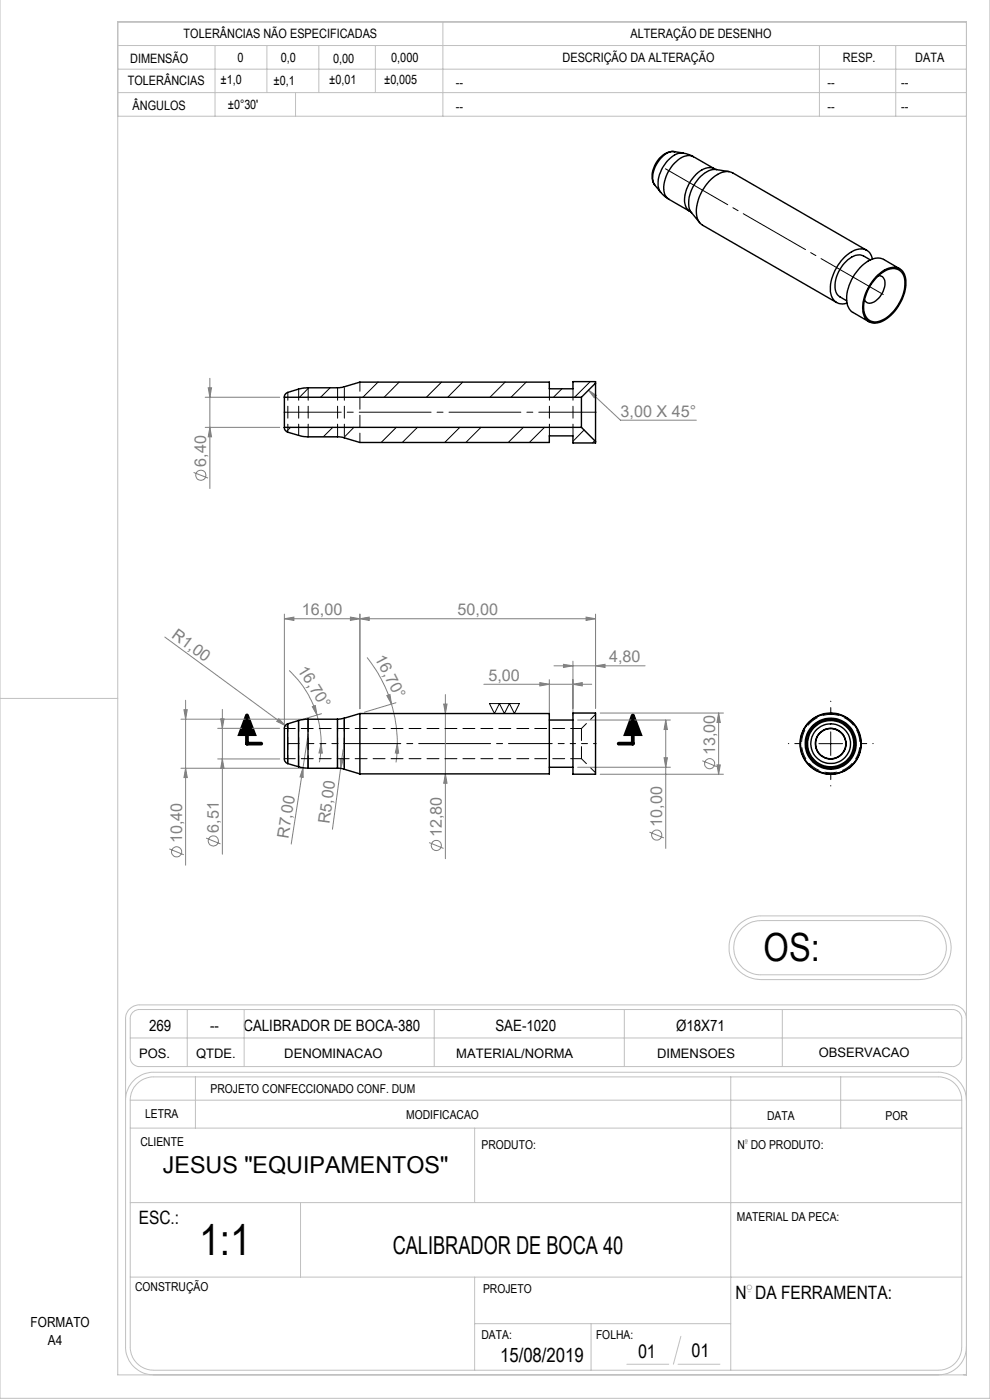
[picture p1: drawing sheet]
<svg xmlns="http://www.w3.org/2000/svg" width="210mm" height="297mm" viewBox="0 0 210 297" stroke-linecap="round" stroke-linejoin="round" font-family="sans-serif">
<g fill="none" stroke="#808080" stroke-width=".21">
<path d="M43.5 84.3h15.8M43.5 90.7h15.8M44.2 82.3h.7l-.4 2zM44.5 90.7l.4 2h-.7zM44.5 80.3v23.3M124.8 82.8l1.7 1.1-.5 .5zM124.8 82.8l6.8 6.3h16.1M41.1 100.2l3 1.2M35 135.1l25.5 18.8M60.3 131.3l2-.4v.7zM60.3 130.3v23.2M60.3 131.3h66"/>
<path d="M74.3 130.9l2 .4-2 .3zM76.3 131.3l2-.4v.7zM76.3 130.3v20.1M77.9 139.5a29.3 29.3 0 0 1 5.1 9.9M124.3 130.9l2 .4-2 .3zM126.3 130.3v20M39 150.6h.7l-.3 2zM39.4 148.6v34.9M46.2 154.5h13.1M46.8 152.5h.7l-.3 2zM47.2 150.5v30.7M59.1 152.5l1.4 1.4-1.8-.9z"/>
<path d="M60.5 153.9l.8 .6M61.3 142.2a21.6 21.6 0 0 1 5.9 9.5M65.3 156l-1 6.9M66.3 149.9l.6-.2 .3 2zM67.2 151.7a22.5 22.5 0 0 1 .9 6.1M68.1 157.8l.3 2-.7-.1zM68.1 157.8v1.4l-.4 2.5M68.2 151.4l-3.9 1.2h-25.9M72.8 159l-2.3 16.9M82.1 147.6l.6-.2 .3 2zM83 149.4a31.1 31.1 0 0 1 1.3 8.4M84 149.1l-6.7 2"/>
<path d="M84.3 157.8l.3 2-.7-.1zM84.3 157.8l-.3 3.9M94.1 149.4h.7l-.3 2zM94.5 147.4v34.8M102.6 145.2h22.9M114.5 144.8l2 .4-2 .3zM116.5 144.2v7.6M117.5 141.2h19.3M119.5 140.9l2 .3-2 .4zM121.5 145.2l2-.4v.7zM121.5 140.3v11.5M122.5 152.7h19.7"/>
<path d="M126.3 141.2l2-.3v.7zM127.3 151.3h26.2M141.2 152.7l.4 2.1h-.7zM141.2 152.7v27.3M152.4 151.3l.4 2h-.7zM152.4 151.3v12.9M38.4 163h25.9M39.4 163l.3 2h-.7zM43.7 177.8l3.1 1.2M46.2 161h13.1M47.2 161l.3 2h-.7zM64.3 162.9v2l-.7-.1z"/>
<path d="M64.3 162.9l-2.5 16.2M72.2 161l.6 .1-.6 1.9zM91 178.7l3.1 1.3M94.5 164.2l.3 2h-.7zM122.5 162.8h19.7M127.3 164.2h26.2M137.8 176.5l3 1.3M140.9 160.8h.7l-.4 2zM149 161.4l3 1.2M152.1 162.3h.7l-.4 1.9zM35.9 180.1l3.1 1.2"/>
<circle cx="42.6" cy="100.8" r="1.07"/>
<circle cx="45.3" cy="178.4" r="1.07"/>
<circle cx="92.5" cy="179.4" r="1.07"/>
<circle cx="139.3" cy="177.1" r="1.08"/>
<circle cx="150.5" cy="162" r="1.08"/>
<circle cx="37.5" cy="180.7" r="1.08"/>
</g>
<path d="M52.4 151.8l1.5 3.9h-3zM134.2 151.8l1.5 3.9h-2.9z" fill="none" stroke="#000" stroke-width=".8" stroke-linecap="butt"/>
<g fill="none" stroke="#c0c0c0" stroke-width=".21">
<path d="M210 -.1v296.7h-210v-296.6M25 4.7h180v287h-180zM25 9.7h180M25 19.6h180M25 14.7h180M45.6 9.7v15M56.6 9.7v9.9M62.7 19.6v5.1M67.6 9.7v9.9M79.6 9.7v9.9M93.9 4.7v20M173.8 9.7v15"/>
<path d="M190 9.7v15M25 24.7h180M0 148.2h25M156.7 196.2l.5-.5a6.7 6.7 0 0 1 4.2-1.4h33.6a6.8 6.8 0 0 1 6.8 6.8 6.8 6.8 0 0 1-6.8 6.7h-33.6a6.8 6.8 0 0 1-6.2-4.2 6.8 6.8 0 0 1 1.5-7.4zM157.4 196.9l.2-.2a5.6 5.6 0 0 1 3.8-1.4h33.6a5.8 5.8 0 0 1 5.7 5.7 5.8 5.8 0 0 1-5.7 5.8h-33.6a5.8 5.8 0 0 1-5.3-3.6 5.8 5.8 0 0 1 1.3-6.3zM28.3 214.7l1.1-.5h172.8a1.93 1.93 0 0 1 1.8 1.9v8.4a1.93 1.93 0 0 1-2 1.8h-172.4a1.92 1.92 0 0 1-2-2v-8.2a1.81 1.81 0 0 1 .7-1.4zM39.7 214.2v12.1M51.8 214.2v12.1M92.1 214.2v12.1M132.4 214.2v12.1M165.9 214.2v12.1M205 216.1a2.94 2.94 0 0 0-3-2.9h-172.4a2.94 2.94 0 0 0-3 2.9v69.6a6 6 0 0 0 6 6"/>
<path d="M26.6 233.4a6 6 0 0 1 6-5.9h166.5a6 6 0 0 1 5.9 5.9M27.6 233.4a4.9 4.9 0 0 1 5-4.9h166.5a4.9 4.9 0 0 1 4.9 4.9M27.6 233.4v52.3a4.9 4.9 0 0 0 5 5h166.5a4.9 4.9 0 0 0 4.9-5v-52.3M27.6 239.3h176.4M27.6 233.4h176.4M27.6 220.2h176.4M41.5 228.5v10.8M100.7 239.3v15.8M155 228.5v62.2M178.3 228.5v10.8M27.6 255.1h176.4M63.7 255.1v15.8"/>
<path d="M158.2 242.6h.2M27.6 270.9h176.4M100.7 270.9v19.8M158.7 274h.5M100.7 280.8h54.3M125.4 280.8v9.9M133 289.4h8.9M143.8 289.4h8.9M144.4 283.5l-1.6 5.9M205 285.7a6 6 0 0 1-5.9 6"/>
<circle cx="158.3" cy="242.1" r=".25"/>
<circle cx="159" cy="273.1" r=".5"/>
</g>
<path d="M171.2 157.7h-4M176.2 152.7v-4M181.2 157.7h4M176.2 162.7v4" fill="none" stroke="#000" stroke-width=".21" stroke-dasharray="15.2 1.3 1.3 1.3" stroke-dashoffset="15.1"/>
<path d="M126.4 87.4h-66.2" fill="none" stroke="#000" stroke-width=".21" stroke-dasharray="15.2 1.3 1.3 1.3" stroke-dashoffset="3.1"/>
<path d="M187.7 62.7l-46.9-27.1" fill="none" stroke="#000" stroke-width=".21" stroke-dasharray="15.2 1.3 1.3 1.3" stroke-dashoffset="-.4"/>
<path d="M126.4 157.7h-4.9" fill="none" stroke="#000" stroke-width=".21" stroke-dasharray="15.2 1.3 1.3 1.3" stroke-dashoffset="14.7"/>
<path d="M121.5 157.7h-5" fill="none" stroke="#000" stroke-width=".21" stroke-dasharray="15.2 1.3 1.3 1.3" stroke-dashoffset="14.6"/>
<path d="M116.5 157.7h-40.2" fill="none" stroke="#000" stroke-width=".21" stroke-dasharray="15.2 1.3 1.3 1.3" stroke-dashoffset="6.6"/>
<path d="M63.5 157.7h-2.5M76.3 157.7h-3.4" fill="none" stroke="#000" stroke-width=".21" stroke-dasharray="15.2 1.3 1.3 1.3"/>
<path d="M71.7 157.7h-6.4" fill="none" stroke="#000" stroke-width=".21" stroke-dasharray="15.2 1.3 1.3 1.3" stroke-dashoffset="13.9"/>
<path d="M103.8 149.3h6.4l-1.1 2.1-1-2.1-1.1 2.1-1.1-2.1-1 2.1zM173.7 157.8h5M176.2 155.3v5" fill="none" stroke="#000" stroke-width=".21"/>
<path d="M52.4 151.8v6h3M134.2 151.8v6h-3" fill="none" stroke="#000" stroke-width=".8"/>
<path d="M134.2 151.8l1.5 3.9h-2.9zM52.4 151.8l1.5 3.9h-3z" fill="#000"/>
<g fill="#808080">
<path d="M59.1 152.5l1.4 1.4-1.8-.9z"/>
<path d="M124.8 82.8l1.7 1.1-.5 .5z"/>
<path d="M64.3 162.9v2l-.7-.1z"/>
<path d="M72.2 161l.6 .1-.6 1.9z"/>
<path d="M84.3 157.8l.3 2-.7-.1zM82.1 147.6l.6-.2 .3 2z"/>
<path d="M68.1 157.8l.3 2-.7-.1zM66.3 149.9l.6-.2 .3 2z"/>
<path d="M60.3 131.3l2-.4v.7zM74.3 130.9l2 .4-2 .3z"/>
<path d="M76.3 131.3l2-.4v.7zM124.3 130.9l2 .4-2 .3z"/>
<path d="M126.3 141.2l2-.3v.7zM119.5 140.9l2 .3-2 .4zM121.5 145.2l2-.4v.7zM114.5 144.8l2 .4-2 .3z"/>
<path d="M47.2 161l.3 2h-.7zM46.8 152.5h.7l-.3 2zM44.2 82.3h.7l-.4 2zM44.5 90.7l.4 2h-.7z"/>
<path d="M141.2 152.7l.4 2.1h-.7zM140.9 160.8h.7l-.4 2zM152.4 151.3l.4 2h-.7zM152.1 162.3h.7l-.4 1.9zM39 150.6h.7l-.3 2zM39.4 163l.3 2h-.7zM94.1 149.4h.7l-.3 2zM94.5 164.2l.3 2h-.7z"/>
</g>
<g fill="none" stroke="#000" stroke-width=".3">
<path d="M138.9 39.3l1.2 1.5M143 32.2a4.7 4.7 0 0 0-4.5 3.9 3.7 3.7 0 0 0 .4 3.2M143 32.2h.1M143 32.2a3.9 3.9 0 0 0-3.6 2.4 4.7 4.7 0 0 0-.6 4.6l.1 .1M143 32.2l1.9 .3M144.9 32.5l2.2 .7M144.9 32.5a5.2 5.2 0 0 0-4.4 3.1 5.1 5.1 0 0 0-.4 5.2M147.1 33.2a3.5 3.5 0 0 0-4 1.4 7.3 7.3 0 0 0-2.1 6.6l.9 1.1 4.4 2.5M147.1 33.2l4.4 2.6M151.5 35.8l.4 .1M151.5 35.8a3.7 3.7 0 0 0-4.2 1.6 7.1 7.1 0 0 0-1.9 6.2l.3 .6 .6 .6M154.7 36.4l-2.7-.4a5.1 5.1 0 0 0-4.4 2.7 6.4 6.4 0 0 0-1.1 6.2l.2 .2"/>
<path d="M140.1 40.8l.9 .9 .9 .5M146.3 44.8l.4 .3M146.7 45.1l1.7 2.1M183.8 53.1l-28.4-16.4a4 4 0 0 0-4.5 1.3 9.2 9.2 0 0 0-3 8.4l.4 .7 .7 .7 28.4 16.4M184.6 55.1l-1.4-.8a3.2 3.2 0 0 0-3.7 1.2 6.9 6.9 0 0 0-2.2 6.4l.1 .3a3.9 3.9 0 0 0 2.2 1.6M185.1 55a2.55 2.55 0 0 0-4-1.8 9.8 9.8 0 0 0-5 8.7 2.56 2.56 0 0 0 3.6 2.4M185.8 59a4.5 4.5 0 0 1 4.6-1.9 3.2 3.2 0 0 1 1.5 3.8 9.3 9.3 0 0 1-5.2 7.2 2.51 2.51 0 0 1-3.5-2.7 9.7 9.7 0 0 1 2.6-6.4zM186.2 58.3a4.2 4.2 0 0 1 4.6-1.3 3.8 3.8 0 0 1 1.3 4.1 9.7 9.7 0 0 1-5.4 7.3 2.6 2.6 0 0 1-3.7-2.6 10 10 0 0 1 3.2-7.5zM186.3 58.5a1.49 1.49 0 0 1 1.4 2 4.1 4.1 0 0 1-3.5 3.8l-.4-.2-.4-.5M190.8 57l-3.4-2a3.8 3.8 0 0 0-4.1 1 9.9 9.9 0 0 0-3.6 8.3l.4 1.2 .5 .6 3.7 2.2M60.3 90.7a.98 .98 0 0 0 .7 1l3.6 .9 7.7 .1 4 1.2h40.2v-1.4h5v1.5h4.8v-.3M60.3 84.3v6.4"/>
<path d="M60.3 90.7h63M60.3 84.3h63M123.3 84.3v6.4M123.3 90.7l3 3M126.3 81.3v-.3h-4.8v1.5h-5v-1.4h-40.2l-3.8 1.1-7.9 .1-3.6 1a1.03 1.03 0 0 0-.7 1M126.3 81.3v12.4M126.3 81.3l-3 3M61 153.6a1.24 1.24 0 0 0-.7 1.5v5.4a1.21 1.21 0 0 0 .7 1.5M61 153.6v8.4M63.3 152.9v9.8M63.3 152.9l-2.3 .7M65.3 152.6l-2 .3"/>
<path d="M65.3 152.6v10.4M65.3 152.6h6.3M71.6 152.6v10.4M73 152.4l-1.4 .2M73 152.4v10.8M76.3 151.4h40.2v12.8h-40.2M76.3 151.4v12.8M76.3 151.4l-3.3 1M116.5 152.7h5M121.5 151.3h4.8v12.9h-4.8zM61 162l2.3 .7M63.3 162.7l2 .3"/>
<path d="M65.3 163h6.3M71.6 163l1.4 .2M73 163.2l3.3 1M116.5 162.8h5"/>
<circle cx="176.2" cy="157.8" r="5.2"/>
<circle cx="176.2" cy="157.8" r="4.2"/>
<circle cx="176.2" cy="157.8" r="3.2"/>
<circle cx="176.2" cy="157.8" r="5.4"/>
<circle cx="176.2" cy="157.8" r="6.5"/>
<circle cx="176.2" cy="157.8" r="3.3"/>
<circle cx="176.2" cy="157.8" r="6.4"/>
<circle cx="176.2" cy="157.8" r="4.9"/>
</g>
<path d="M123.3 154.5v6.4" fill="none" stroke="#000" stroke-width=".21" stroke-dasharray="2.5 1.3"/>
<path d="M126.3 151.5l-3 3M123.3 160.9l3 3" fill="none" stroke="#000" stroke-width=".21" stroke-dasharray="2.5 1.3" stroke-dashoffset="1.1"/>
<path d="M123.3 154.5h-63M60.3 160.9h63" fill="none" stroke="#000" stroke-width=".21" stroke-dasharray="2.5 1.3" stroke-dashoffset=".3"/>
<path d="M73 92.9v-10.9M73 163.2v-10.9" fill="none" stroke="#000" stroke-width=".21" stroke-dasharray="2.5 1.3" stroke-dashoffset="-.3"/>
<path d="M65.4 92.6v-10.4M71.6 82.2v10.4M71.6 152.5v10.4M65.4 162.9v-10.4" fill="none" stroke="#000" stroke-width=".21" stroke-dasharray="2.5 1.3" stroke-dashoffset="-.1"/>
<path d="M63.4 82.5v9.9M63.4 152.8v9.9" fill="none" stroke="#000" stroke-width=".21" stroke-dasharray="2.5 1.3" stroke-dashoffset=".2"/>
<path d="M61.1 91.7v-8.5M176.2 151.5a6.2 6.2 0 0 0-5.4 9.2 6.2 6.2 0 0 0 10.6 .5 6.2 6.2 0 0 0-4.6-9.6l-.6-.1M61.1 162v-8.5" fill="none" stroke="#000" stroke-width=".21" stroke-dasharray="2.5 1.3" stroke-dashoffset=".9"/>
<path d="M176.2 152.7a5 5 0 0 0-4.4 7.4 5 5 0 0 0 8.6 .5 5 5 0 0 0-3.6-7.8l-.6-.1" fill="none" stroke="#000" stroke-width=".21" stroke-dasharray="2.5 1.3" stroke-dashoffset=".8"/>
<g fill="none" stroke="#000" stroke-width=".21">
<path d="M61.6 90.7l-.9 .8M65.5 82.3l-2 2M70 82.3l-2 2M70.6 90.7l-2 2M75.1 90.7l-2.2 2.1M80.2 81.1l-3.2 3.2M84.1 90.7l-3.2 3.2M84.7 81.1l-3.2 3.2M88.5 90.7l-3.2 3.2M93.7 81.1l-3.2 3.2M97.5 90.7l-3.2 3.2M98.1 81.1l-3.1 3.2"/>
<path d="M102 90.7l-3.2 3.2M107.1 81.1l-3.2 3.2M111 90.7l-3.2 3.2M111.6 81.1l-3.2 3.2M115.5 90.7l-3.2 3.2M119.2 82.5l-1.8 1.8M123.9 91.2l-2.4 2.4M125.2 81l-3.3 3.3M126.2 93.5l-.5 .5"/>
</g>
<path d="M76.3 81v12.8" fill="none" stroke="#000" stroke-width=".21" stroke-dasharray="2.5 1.3" stroke-dashoffset=".6"/>
<path d="M116.5 82.4v10M121.5 82.4v10" fill="none" stroke="#000" stroke-width=".21" stroke-dasharray="2.5 1.3" stroke-dashoffset=".1"/>
<text font-size="9.4" x="42.2" y="266.1">1:1</text>
<text font-size="8.2" x="162" y="203.8">OS:</text>
<text font-size="5.3" x="83.3" y="265.9">CALIBRADOR DE BOCA 40</text>
<text font-size="4.9" x="34.5" y="248.9">JESUS &quot;EQUIPAMENTOS&quot;</text>
<text font-size="4.2" x="106.1" y="288.9">15/08/2019</text>
<g font-size="4.1">
<text x="146.7" y="287.9">01</text>
<text x="135.3" y="288.1">01</text>
</g>
<g font-size="3.9">
<text x="29.4" y="259.7">ESC.:</text>
<text x="156" y="275.6">N DA FERRAMENTA:</text>
</g>
<g font-size="3.4" fill="#808080">
<text x="131.6" y="88.4">3,00 X 45°</text>
<text x="43.8" y="99" transform="rotate(-90 43.8 99)">6,40</text>
<text x="64" y="130.5">16,00</text>
<text x="97" y="130.5">50,00</text>
<text x="36.2" y="135.1" transform="rotate(36 36.2 135.1)">R1,00</text>
<text x="63.1" y="142" transform="rotate(58 63.1 142)">16,70°</text>
<text x="79.5" y="139.6" transform="rotate(63 79.5 139.6)">16,70°</text>
<text x="129.2" y="140.5">4,80</text>
<text x="103.6" y="144.4">5,00</text>
<text x="151.7" y="160.2" transform="rotate(-90 151.7 160.2)">13,00</text>
<text x="38.6" y="178.9" transform="rotate(-90 38.6 178.9)">10,40</text>
<text x="46.4" y="176.6" transform="rotate(-90 46.4 176.6)">6,51</text>
<text x="61.2" y="178" transform="rotate(-81 61.2 178)">R7,00</text>
<text x="69.9" y="174.9" transform="rotate(-82 69.9 174.9)">R5,00</text>
<text x="93.7" y="177.6" transform="rotate(-90 93.7 177.6)">12,80</text>
<text x="140.5" y="175.4" transform="rotate(-90 140.5 175.4)">10,00</text>
</g>
<g font-size="3.3">
<text x="31.6" y="218.8">269</text>
<text x="44.5" y="218.8">--</text>
<text x="51.6" y="218.8">CALIBRADOR DE BOCA-380</text>
<text x="105.1" y="218.8">SAE-1020</text>
<text x="143.4" y="218.8">Ø18X71</text>
</g>
<g font-size="3">
<text x="6.5" y="281.4">FORMATO</text>
<text x="10.2" y="285.4">A4</text>
</g>
<g font-size="2.8">
<text x="29.5" y="224.4">POS.</text>
<text x="41.6" y="224.4">QTDE.</text>
<text x="60.3" y="224.4">DENOMINACAO</text>
<text x="96.8" y="224.4">MATERIAL/NORMA</text>
<text x="139.4" y="224.3">DIMENSOES</text>
<text x="173.7" y="224.2">OBSERVACAO</text>
</g>
<g font-size="2.7">
<text x="38.9" y="8.1">TOLERÂNCIAS NÃO ESPECIFICADAS</text>
<text x="133.8" y="8.1">ALTERAÇÃO DE DESENHO</text>
<text x="27.6" y="13.4">DIMENSÃO</text>
<text x="46.8" y="17.8">±1,0</text>
<text x="50.4" y="13.1">0</text>
<text x="58" y="18">±0,1</text>
<text x="59.6" y="13.2">0,0</text>
<text x="69.8" y="17.8">±0,01</text>
<text x="70.7" y="13.3">0,00</text>
<text x="81.5" y="17.9">±0,005</text>
<text x="83" y="13.2">0,000</text>
<text x="119.3" y="13.2">DESCRIÇÃO DA ALTERAÇÃO</text>
<text x="178.8" y="13.2">RESP.</text>
<text x="194.2" y="13.2">DATA</text>
<text x="27.1" y="18.1">TOLERÂNCIAS</text>
<text x="28.1" y="23.2">ÂNGULOS</text>
<text x="48.3" y="23.1">±0°30'</text>
<text x="96.7" y="18.5">--</text>
<text x="96.7" y="23.5">--</text>
<text x="175.5" y="18.5">--</text>
<text x="175.5" y="23.5">--</text>
<text x="191.1" y="18.5">--</text>
<text x="191.1" y="23.5">--</text>
</g>
<g font-size="2.6">
<text x="44.7" y="231.9">PROJETO CONFECCIONADO CONF. DUM</text>
<text x="30.8" y="237.2">LETRA</text>
<text x="86.2" y="237.3">MODIFICACAO</text>
<text x="162.7" y="237.6">DATA</text>
<text x="187.8" y="237.6">POR</text>
<text x="29.8" y="243.1">CLIENTE</text>
<text x="102.1" y="243.7">PRODUTO:</text>
<text x="156.4" y="243.7">N DO PRODUTO:</text>
<text x="156.3" y="259.1">MATERIAL DA PECA:</text>
<text x="28.7" y="273.8">CONSTRUÇÃO</text>
<text x="102.5" y="274.2">PROJETO</text>
<text x="102.1" y="284.1">DATA:</text>
<text x="126.4" y="284.1">FOLHA:</text>
</g>
</svg>
